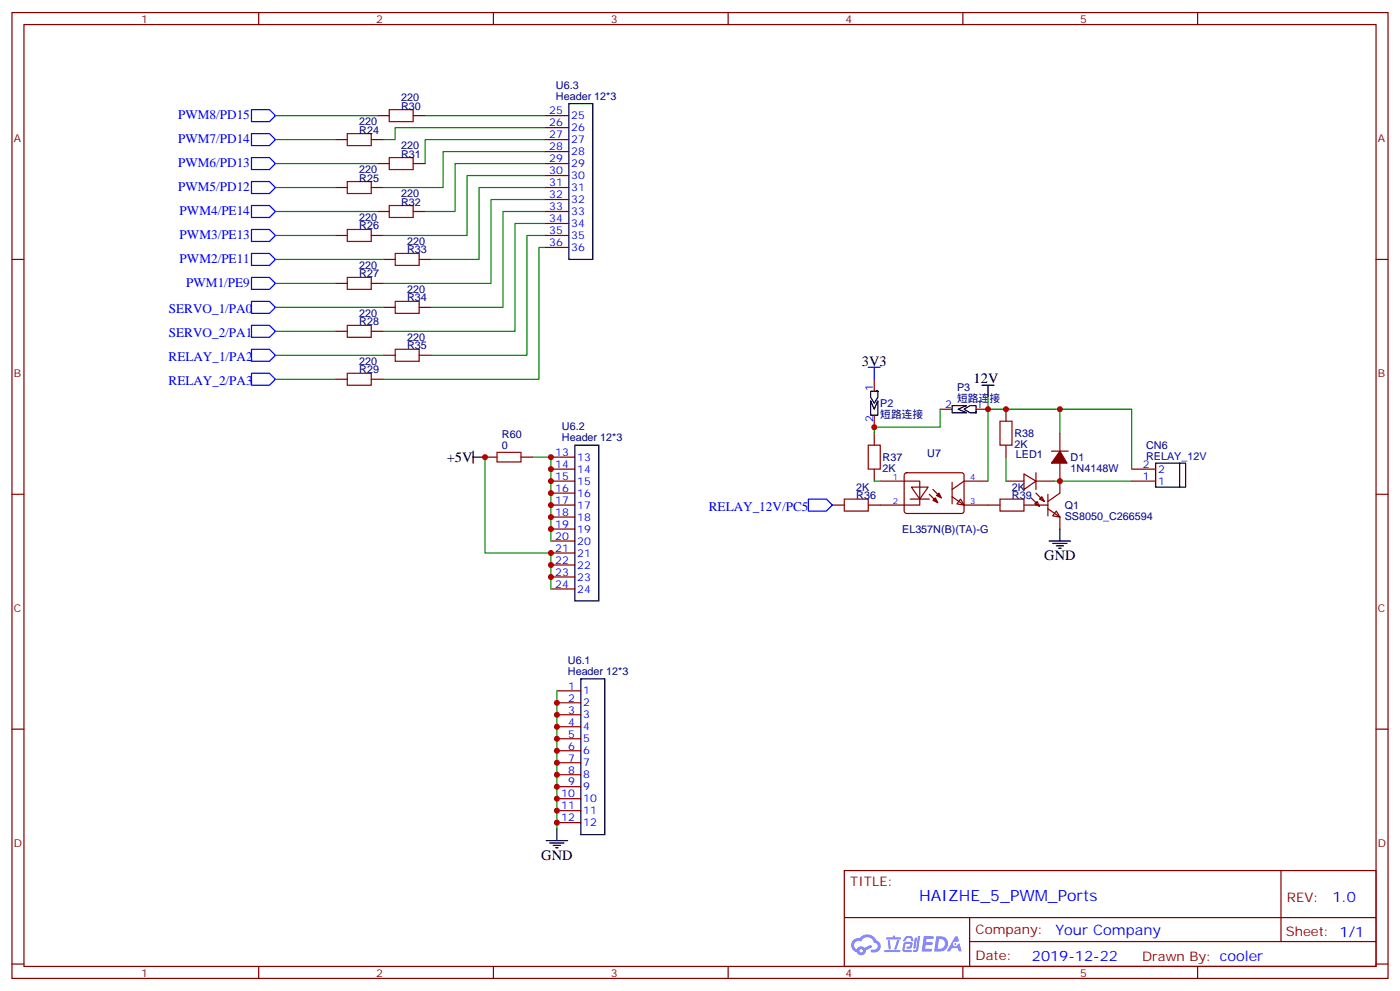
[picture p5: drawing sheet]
<svg xmlns="http://www.w3.org/2000/svg" width="412mm" height="292mm" viewBox="0 0 412 292" stroke-linecap="round" stroke-linejoin="round" font-family="sans-serif">
<g fill="none" stroke="#870000" stroke-width=".35">
<path d="M3.5 3.7h405.4v284.3h-405.4zM7.1 7.2h398.2v277.3h-398.2zM76.2 3.7v3.5M145.3 3.7v3.5M214.5 3.7v3.5M283.6 3.7v3.5M352.8 3.7v3.5M3.5 76.4h3.6M405.3 76.4h3.6M3.5 145.5h3.6M405.3 145.5h3.6M3.5 214.7h3.6"/>
<path d="M405.3 214.7h3.6M248.7 256.3h156.6v28.2h-156.6zM377.3 256.3v20.9M248.7 270.1h156.5M285.6 277.2h119.6M285.6 270.1v14.2M3.5 283.8h3.6M76.2 284.5v3.5M145.3 284.5v3.5M214.5 284.5v3.5M283.6 284.5v3.5M352.8 284.5v3.5"/>
<path d="M405.3 283.8h3.6"/>
</g>
<g fill="#5487ff">
<path d="M272.1 275.6h2.6l.3 .2-.1 .6h-2l-.1 1h1.6l.4 .4-.4 .3h-1.7l-.2 1.2 1.8 .1 .3 .3-.2 .4h-2.9z"/>
<path d="M281.4 275.7h.7l.4 1.3-.7 .3a.74 .74 0 0 0-1.1 .3 .74 .74 0 0 0 .5 1.1 .74 .74 0 0 0 .9-.7l.5-.3 .7 2.4h-.9l-.2-1h-1.9l-.5 1h-.9z"/>
<path d="M269.5 276.1h.6l-.4 2.9a.31 .31 0 0 1-.3 .3 .31 .31 0 0 1-.3-.3z"/>
<path d="M270.4 275.6h.6l-.5 4a.89 .89 0 0 1-.7 .7 .89 .89 0 0 1-.9-.3l1-.5z"/>
<path d="M266.8 275.8l.6-.2 1.2 .1 .5 1.3-.6 .1-.4-.9-1 .1a.95 .95 0 0 1-1 .8l-.1-.2z"/>
<path d="M266.4 277.5l1.8-.2a1.04 1.04 0 0 1 .6 1.1 1.04 1.04 0 0 1-.8 .9h-.7a.29 .29 0 0 1-.3-.4 .29 .29 0 0 1 .3-.2h.7l.2-.8h-1.4l-.4 1.7 1.9 .1a.29 .29 0 0 1 .3 .3 .29 .29 0 0 1-.3 .3h-2l-.4-.3 .2-2.1z"/>
<path d="M260.5 279.7h4.4a.3 .3 0 0 1 .3 .3 .3 .3 0 0 1-.3 .3h-4.3z"/>
<path d="M264.3 276.8h.6l-.5 1.6a1.02 1.02 0 0 1-.7 1.2l-.2-.3z"/>
<path d="M261.5 276.8h.6l.3 2.4-.3 .3-.3-.2z"/>
<path d="M261.1 276h1.9l.2-.5h.5l-.1 .5h1.5a.29 .29 0 0 1 .3 .3 .29 .29 0 0 1-.3 .3h-3.9z"/>
<path d="M275.8 275.6l-.6 4.5h1.4a2.27 2.27 0 0 0 2.7-2.3 2.27 2.27 0 0 0-2.7-2.2zM276.6 276.4a1.5 1.5 0 0 1 1.8 1.6 1.5 1.5 0 0 1-1.9 1.3h-.3z"/>
<path d="M251.4 276.8a2.09 2.09 0 0 0 1 3.5 1.37 1.37 0 0 0 1.5 .9 1.37 1.37 0 0 0 1.1-1.4l2-1-.5-.7-1.8 1a1.4 1.4 0 0 0-2.3 .4 1.32 1.32 0 0 1-.6-1.9 1.32 1.32 0 0 1 1.9-.4 2.02 2.02 0 0 1 2-1.3 2.02 2.02 0 0 1 1.8 1.6 1.09 1.09 0 0 1 1.1 1.4 1.09 1.09 0 0 1-1.6 .7 .41 .41 0 0 0-.5 .3 .41 .41 0 0 0 .4 .5 1.89 1.89 0 0 0 2.4-1.2 1.89 1.89 0 0 0-1.2-2.4 2.98 2.98 0 0 0-5-.6l-1 .1zM253.2 279.9a.52 .52 0 0 1 1 0 .52 .52 0 0 1-1 0z"/>
<circle cx="281.4" cy="277.9" r=".28"/>
</g>
<g fill="none" stroke="#a10000" stroke-width=".35">
<path d="M102.3 39.3h7.1v3.6h-7.1zM114.7 32.3h7v3.5h-7zM102.3 53.4h7.1v3.6h-7.1zM114.7 46.4h7v3.5h-7zM102.3 67.6h7.1v3.5h-7.1zM114.7 60.5h7v3.5h-7zM116.4 74.6h7.1v3.5h-7.1zM102.3 81.7h7.1v3.5h-7.1zM102.3 95.8h7.1v3.5h-7.1zM116.4 88.7h7.1v3.6h-7.1zM102.3 109.9h7.1v3.5h-7.1zM116.4 102.8h7.1v3.6h-7.1z"/>
<path d="M146.4 133.2h7.1v2.8h-7.1zM255.8 131.1h3.5v7h-3.5zM294.6 124h3.5v7.1h-3.5zM248.7 146.9h7.1v3.6h-7.1zM294.6 146.9h7v3.6h-7z"/>
</g>
<g fill="none" stroke="#870000" stroke-width=".35">
<path d="M111.1 34h3.6M121.7 34h3.5M160.5 34h7.1M160.5 37.6h7.1M98.8 41.1h3.5M98.8 55.2h3.5M109.4 41.1h3.5M109.4 55.2h3.5M111.1 48.2h3.6M121.7 48.2h3.5M160.5 41.1h7.1M160.5 48.2h7.1"/>
<path d="M160.5 55.2h7.1M160.5 44.6h7.1M160.5 51.7h7.1M160.5 58.7h7.1M98.8 69.3h3.5M109.4 69.3h3.5M111.1 62.3h3.6M112.9 76.4h3.5M121.7 62.3h3.5M123.5 76.4h3.5M160.5 62.3h7.1M160.5 69.3h7.1"/>
<path d="M160.5 65.8h7.1M160.5 72.8h7.1M98.8 83.4h3.5M98.8 97.5h3.5M109.4 83.4h3.5M109.4 97.5h3.5M112.9 90.5h3.5M123.5 90.5h3.5M98.8 111.7h3.5M109.4 111.7h3.5M112.9 104.6h3.5M123.5 104.6h3.5"/>
<path d="M257.5 111.7v3.5M142.9 134.6h3.5M153.5 134.6h3.5M162.3 134.6h7M162.3 138.1h7M257.5 122.2v3.6M257.5 127.5v3.6M257.5 138.1v3.5M266.6 139.4l.5-.2h16.5l.4 .7-.1 10.8-.6 .5-16.5-.1-.5-.6v-10.6zM276.9 120.5h3.6M287.5 120.5h3.5M296.3 120.5v3.5"/>
<path d="M296.3 131.1v3.5M301.6 139.5l3.6 2.1-3.6 2.5zM305.2 139.2v4.9M309.7 132.8h5M312.2 127.5v5.3M312.2 136.3v8.9l-3.5 2.4M333.4 138.1h7M162.3 141.6h7M162.3 145.2h7M162.3 148.7h7M162.3 152.2h7M162.3 155.8h7"/>
<path d="M162.3 159.3h7M245.2 148.7h3.5M259.3 141.6h11.6v7.1h-15.1M268.1 146.9h5.7M268.5 143.4h4.9l-2.5 3.5zM273.8 145.5l2.4 2.5M274.8 144.1l2.5 2.5M280.5 146.2l3.5 2.5h10.6M280.5 142v6.3M282.9 146.9l1.1 1.8-2.1-.4zM291 141.6h-7l-3.5 2.5M296.3 141.6h5.3"/>
<path d="M301.6 148.7h7.1M303.7 146.6l2.5 2.4M304.8 148.3l.7-.7 .7 1.4zM305.2 141.6h5.2M305.2 145.2l2.4 2.4M306.2 146.9l.7-.7 .7 1.4zM308.7 149.8l3.5 2.4v3.6M308.7 145.5v6.4M311.1 150.5l1.1 1.7-2.1-.3zM333.4 141.6h7M162.3 162.8h7M162.3 166.3h7"/>
<path d="M162.3 169.9h7M162.3 173.4h7M164 217.5h7.1M164 214h7.1M164 210.4h7.1M164 206.9h7.1M164 203.4h7.1M164 228.1h7.1M164 224.5h7.1M164 221h7.1M164 231.6h7.1M164 235.1h7.1"/>
<path d="M164 238.7h7.1M164 242.2h7.1"/>
</g>
<g fill="none" stroke="#000" stroke-width=".35">
<path d="M167.6 30.5h7v45.9h-7zM256.5 115.2h2.1h-.4h.4v1.7l-1.1 1.8-1-1.8zM256.5 118l1 2.5 1.1-2.5v4.2h-2.1zM280.5 119.4h4.2l-2.5 1.1 2.5 1h-4.2zM289.3 113.4h3.5M291 113.4v3.5M139.3 134.6h3.6M139.3 132.8v3.5M169.3 131.1h7.1v45.8h-7.1zM284 120.5l1.8-1.1h1.7v2.1v-.3v.3h-1.7zM340.4 136.3h7.1v7.1h-7.1zM347.5 136.3h1.7v7.1h-1.7"/>
<path d="M309 159.3h6.4M310.1 160h4.2M312.2 155.8v3.5M311.1 160.7h2.2M311.9 161.4h.7M171.1 199.8h7.1v45.9h-7.1zM160.9 247.5h6.3M161.9 248.2h4.3M163 248.9h2.1M163.7 249.6h.7M164 243.9v3.6"/>
</g>
<g fill="#870000" stroke="#870000" stroke-width=".35">
<path d="M274.8 147.3l.7-.7 .7 1.4z"/>
<path d="M275.9 145.9l.7-.7 .7 1.4z"/>
<path d="M312.2 132.8l2.1 3.5h-4.6z"/>
</g>
<g fill="none" stroke="#00f" stroke-width=".35">
<path d="M74.1 39.3h5.3l1.7 1.8-1.7 1.8h-5.3zM74.1 32.3h5.3l1.7 1.7-1.7 1.8h-5.3zM74.1 53.4h5.3l1.7 1.8-1.7 1.8h-5.3zM74.1 46.4h5.3l1.7 1.8-1.7 1.7h-5.3zM74.1 74.6h5.3l1.7 1.8-1.7 1.7h-5.3zM74.1 67.6h5.3l1.7 1.7-1.7 1.8h-5.3zM74.1 60.5h5.3l1.7 1.8-1.7 1.7h-5.3zM74.1 81.7h5.3l1.7 1.7-1.7 1.8h-5.3zM74.1 88.7h5.3l1.7 1.8-1.7 1.8h-5.3zM74.1 95.8h5.3l1.7 1.7-1.7 1.8h-5.3zM74.1 109.9h5.3l1.7 1.8-1.7 1.7h-5.3zM74.1 102.8h5.3l1.7 1.8-1.7 1.8h-5.3z"/>
<path d="M255.8 108.1h3.5M257.5 108.1v3.6M238.1 146.9h5.3l1.8 1.8-1.8 1.8h-5.3z"/>
</g>
<g fill="none" stroke="#008700" stroke-width=".35">
<path d="M81.1 34h30M125.2 34h35.3M160.5 37.6h-44.1v3.5h-3.5M81.1 41.1h17.7M81.1 48.2h30M81.1 55.2h17.7M160.5 41.1h-35.3v7.1M160.5 44.6h-30v10.6h-17.6M160.5 48.2h-26.4v14.1h-8.9M160.5 51.7h-22.9v17.6h-24.7M160.5 55.2h-19.4v21.2h-14.1M160.5 58.7h-15.9v24.7h-31.7"/>
<path d="M81.1 62.3h30M81.1 76.4h31.8M81.1 69.3h17.7M160.5 62.3h-12.3v28.2h-21.2M160.5 65.8h-8.8v31.7h-38.8M160.5 69.3h-5.3v35.3h-28.2M160.5 72.8h-1.8v38.9h-45.8M81.1 83.4h17.7M81.1 90.5h31.8M81.1 97.5h17.7M81.1 104.6h31.8M81.1 111.7h17.7"/>
<path d="M291 116.9v3.6M142.9 134.6v28.2h19.4v10.6M157 134.6h5.3v24.7M276.9 120.5v5.3h-19.4v1.7M291 120.5h21.2v7M291 120.5v21.1M296.3 134.6v7M312.2 120.5h21.2v17.6M257.5 141.6h1.8M310.4 141.6h23M164 203.4v40.5"/>
</g>
<g fill="#c00">
<circle cx="164" cy="242.2" r=".88"/>
<circle cx="164" cy="238.7" r=".88"/>
<circle cx="164" cy="235.1" r=".88"/>
<circle cx="164" cy="231.6" r=".88"/>
<circle cx="164" cy="206.9" r=".88"/>
<circle cx="164" cy="210.4" r=".88"/>
<circle cx="164" cy="214" r=".88"/>
<circle cx="164" cy="217.5" r=".88"/>
<circle cx="164" cy="221" r=".88"/>
<circle cx="164" cy="224.5" r=".88"/>
<circle cx="164" cy="228.1" r=".88"/>
<circle cx="162.3" cy="169.9" r=".88"/>
<circle cx="162.3" cy="166.3" r=".88"/>
<circle cx="162.3" cy="162.8" r=".88"/>
<circle cx="162.3" cy="138.1" r=".88"/>
<circle cx="162.3" cy="141.6" r=".88"/>
<circle cx="162.3" cy="145.2" r=".88"/>
<circle cx="162.3" cy="148.7" r=".88"/>
<circle cx="162.3" cy="152.2" r=".88"/>
<circle cx="162.3" cy="155.8" r=".88"/>
<circle cx="296.3" cy="120.5" r=".88"/>
<circle cx="291" cy="120.5" r=".88"/>
<circle cx="312.2" cy="141.6" r=".88"/>
<circle cx="312.2" cy="120.5" r=".88"/>
<circle cx="162.3" cy="134.6" r=".88"/>
<circle cx="257.5" cy="125.8" r=".88"/>
<circle cx="142.9" cy="134.6" r=".88"/>
</g>
<text font-size="4.6" fill="#00f" x="270.8" y="265.3">HAIZHE_5_PWM_Ports</text>
<g font-size="4.2">
<text x="253.9" y="107.8">3V3</text>
<text x="286.8" y="112.7">12V</text>
<text x="131.6" y="136">+5V</text>
<text x="307.6" y="164.9">GND</text>
<text x="159.5" y="253.1">GND</text>
</g>
<g font-size="4.2" fill="#00f">
<text x="392.5" y="265.6">1.0</text>
<text x="310.9" y="275.1">Your Company</text>
<text x="304" y="282.9">2019-12-22</text>
</g>
<g font-size="3.9" fill="#00f">
<text x="52.5" y="35.1">PWM8/PD15</text>
<text x="52.5" y="42.2">PWM7/PD14</text>
<text x="52.5" y="49.2">PWM6/PD13</text>
<text x="52.5" y="56.3">PWM5/PD12</text>
<text x="52.9" y="63.3">PWM4/PE14</text>
<text x="52.9" y="70.4">PWM3/PE13</text>
<text x="52.9" y="77.4">PWM2/PE11</text>
<text x="54.8" y="84.5">PWM1/PE9</text>
<text x="49.8" y="92.3">SERVO_1/PA0</text>
<text x="49.8" y="99.3">SERVO_2/PA1</text>
<text x="49.6" y="106.4">RELAY_1/PA2</text>
<text x="49.6" y="113.4">RELAY_2/PA3</text>
<text x="208.8" y="150.5">RELAY_12V/PC5</text>
</g>
<g font-size="3.9" fill="#800">
<text x="250.5" y="260.9">TITLE:</text>
<text x="379.1" y="265.6">REV:</text>
<text x="287.4" y="275.1">Company:</text>
<text x="378.7" y="275.7">Sheet: 1/1</text>
<text x="287.4" y="282.8">Date:</text>
<text x="336.4" y="282.8">Drawn By: cooler</text>
</g>
<g font-size="3.2" fill="#800">
<text x="41.6" y="6.7">1</text>
<text x="110.8" y="6.7">2</text>
<text x="179.9" y="6.7">3</text>
<text x="249.1" y="6.7">4</text>
<text x="318.2" y="6.7">5</text>
<text x="4.1" y="41.8">A</text>
<text x="405.9" y="41.8">A</text>
<text x="4.1" y="110.9">B</text>
<text x="405.9" y="110.9">B</text>
<text x="4.1" y="180.1">C</text>
<text x="405.9" y="180.1">C</text>
<text x="4.1" y="249.2">D</text>
<text x="405.9" y="249.2">D</text>
<text x="41.6" y="287.5">1</text>
<text x="110.8" y="287.5">2</text>
<text x="179.9" y="287.5">3</text>
<text x="249.1" y="287.5">4</text>
<text x="318.2" y="287.5">5</text>
</g>
<g font-size="3.2" fill="#000080">
<text x="118.2" y="29.8">220</text>
<text x="163.8" y="29.4">Header 12*3</text>
<text x="163.8" y="26.1">U6.3</text>
<text x="118.2" y="32.3">R30</text>
<text x="105.8" y="36.9">220</text>
<text x="105.8" y="39.3">R24</text>
<text x="118.2" y="43.9">220</text>
<text x="118.2" y="46.4">R31</text>
<text x="105.8" y="51">220</text>
<text x="105.8" y="53.4">R25</text>
<text x="118.2" y="58">220</text>
<text x="105.8" y="65.1">220</text>
<text x="118.2" y="60.5">R32</text>
<text x="105.8" y="67.6">R26</text>
<text x="119.9" y="72.1">220</text>
<text x="119.9" y="74.6">R33</text>
<text x="105.8" y="79.2">220</text>
<text x="105.8" y="81.7">R27</text>
<text x="119.9" y="86.3">220</text>
<text x="119.9" y="88.7">R34</text>
<text x="105.8" y="93.3">220</text>
<text x="105.8" y="95.8">R28</text>
<text x="119.9" y="100.4">220</text>
<text x="105.8" y="107.4">220</text>
<text x="119.9" y="102.8">R35</text>
<text x="105.8" y="109.9">R29</text>
<text x="259.3" y="119.9">P2</text>
<text x="281.9" y="118.4">短路连接</text>
<text x="281.9" y="115.2">P3</text>
<text x="259.3" y="123">短路连接</text>
<text x="147.8" y="129">R60</text>
<text x="165.5" y="129.9">Header 12*3</text>
<text x="165.5" y="126.7">U6.2</text>
<text x="298.8" y="131.9">2K</text>
<text x="298.8" y="128.7">R38</text>
<text x="147.8" y="132.1">0</text>
<text x="260" y="135.7">R37</text>
<text x="273.1" y="134.5">U7</text>
<text x="299.3" y="134.9">LED1</text>
<text x="315.4" y="135.8">D1</text>
<text x="337.6" y="135.3">RELAY_12V</text>
<text x="337.6" y="132.1">CN6</text>
<text x="260" y="138.9">2K</text>
<text x="315.4" y="138.9">1N4148W</text>
<text x="252.2" y="144.5">2K</text>
<text x="252.2" y="146.9">R36</text>
<text x="298.1" y="144.5">2K</text>
<text x="298.1" y="146.9">R39</text>
<text x="313.6" y="149.9">Q1</text>
<text x="313.6" y="153">SS8050_C266594</text>
<text x="265.7" y="156.9">EL357N(B)(TA)-G</text>
<text x="167.3" y="195.5">U6.1</text>
<text x="167.3" y="198.7">Header 12*3</text>
</g>
<g font-size="3.2" fill="#00f">
<text x="161.8" y="33.7">25</text>
<text x="168.3" y="35.1">25</text>
<text x="161.8" y="37.2">26</text>
<text x="161.8" y="40.7">27</text>
<text x="168.3" y="38.6">26</text>
<text x="161.8" y="44.3">28</text>
<text x="161.8" y="47.8">29</text>
<text x="168.3" y="42.2">27</text>
<text x="168.3" y="45.7">28</text>
<text x="161.8" y="51.3">30</text>
<text x="168.3" y="49.2">29</text>
<text x="168.3" y="52.7">30</text>
<text x="161.8" y="54.9">31</text>
<text x="161.8" y="58.4">32</text>
<text x="168.3" y="56.3">31</text>
<text x="168.3" y="59.8">32</text>
<text x="161.8" y="61.9">33</text>
<text x="161.8" y="65.4">34</text>
<text x="168.3" y="63.3">33</text>
<text x="161.8" y="69">35</text>
<text x="168.3" y="66.9">34</text>
<text x="168.3" y="70.4">35</text>
<text x="161.8" y="72.5">36</text>
<text x="168.3" y="73.9">36</text>
<text x="257.2" y="115.2" transform="rotate(-90 257.2 115.2)">1</text>
<text x="257.2" y="124.3" transform="rotate(-90 257.2 124.3)">2</text>
<text x="278.4" y="120.1">2</text>
<text x="287.5" y="120.1">1</text>
<text x="163.5" y="134.2">13</text>
<text x="163.5" y="137.8">14</text>
<text x="170" y="135.6">13</text>
<text x="336.6" y="137.8">2</text>
<text x="163.5" y="141.3">15</text>
<text x="170" y="139.2">14</text>
<text x="170" y="142.7">15</text>
<text x="336.6" y="141.3">1</text>
<text x="341.1" y="142.7">1</text>
<text x="341.1" y="139.2">2</text>
<text x="163.5" y="144.8">16</text>
<text x="163.5" y="148.3">17</text>
<text x="170" y="146.2">16</text>
<text x="170" y="149.8">17</text>
<text x="163.5" y="151.9">18</text>
<text x="163.5" y="155.4">19</text>
<text x="170" y="153.3">18</text>
<text x="163.5" y="158.9">20</text>
<text x="170" y="156.8">19</text>
<text x="170" y="160.3">20</text>
<text x="163.5" y="162.5">21</text>
<text x="163.5" y="166">22</text>
<text x="170" y="163.9">21</text>
<text x="170" y="167.4">22</text>
<text x="163.5" y="169.5">23</text>
<text x="163.5" y="173">24</text>
<text x="170" y="170.9">23</text>
<text x="170" y="174.4">24</text>
<text x="167.3" y="203">1</text>
<text x="167.3" y="206.6">2</text>
<text x="171.8" y="208">2</text>
<text x="171.8" y="204.4">1</text>
<text x="167.3" y="213.6">4</text>
<text x="167.3" y="210.1">3</text>
<text x="171.8" y="215">4</text>
<text x="171.8" y="211.5">3</text>
<text x="167.3" y="220.7">6</text>
<text x="167.3" y="217.1">5</text>
<text x="171.8" y="218.5">5</text>
<text x="167.3" y="227.7">8</text>
<text x="167.3" y="224.2">7</text>
<text x="171.8" y="225.6">7</text>
<text x="171.8" y="222.1">6</text>
<text x="167.3" y="231.2">9</text>
<text x="171.8" y="229.1">8</text>
<text x="171.8" y="232.7">9</text>
<text x="165.3" y="234.8">10</text>
<text x="165.3" y="238.3">11</text>
<text x="171.8" y="236.2">10</text>
<text x="171.8" y="239.7">11</text>
<text x="165.3" y="241.8">12</text>
<text x="171.8" y="243.2">12</text>
</g>
<g font-size="2.5" fill="#00f">
<text x="263" y="141.3">1</text>
<text x="285.8" y="141.3">4</text>
<text x="263" y="148.3">2</text>
<text x="285.8" y="148.3">3</text>
</g>
</svg>
